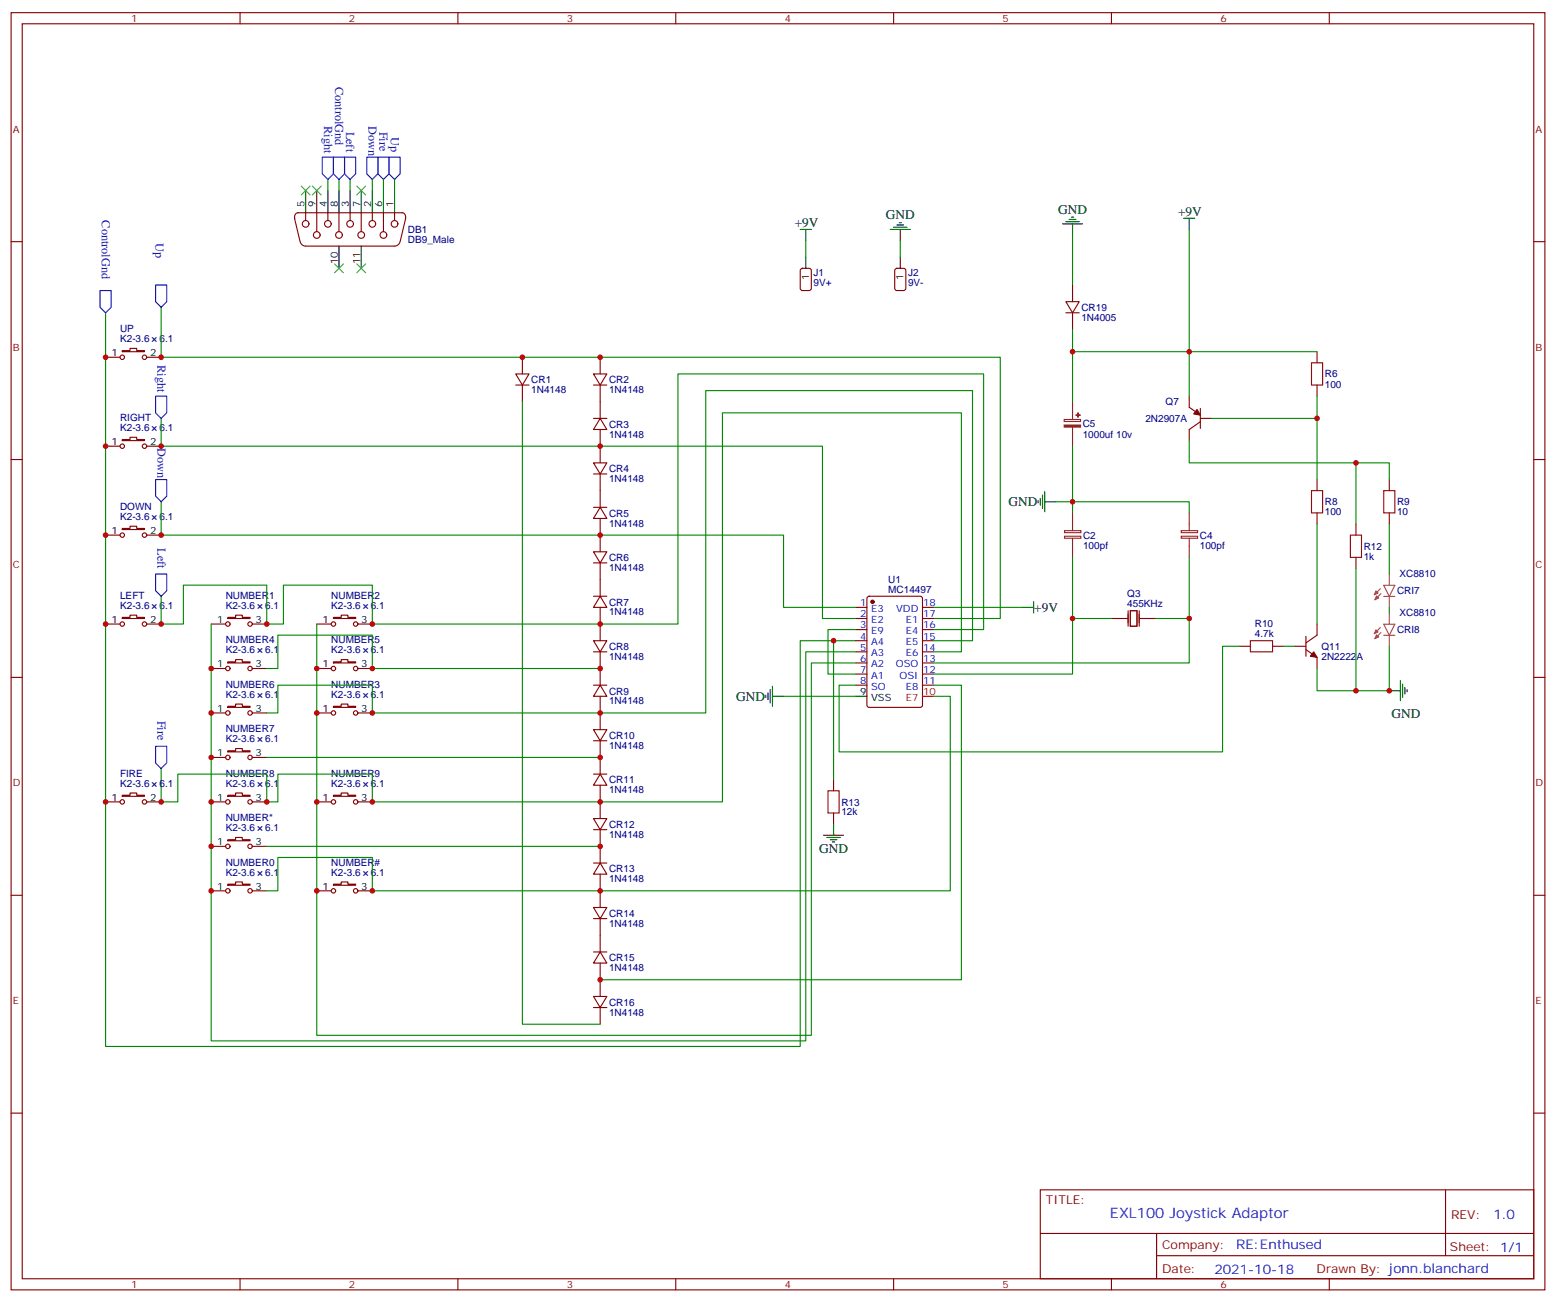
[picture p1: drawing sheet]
<svg xmlns="http://www.w3.org/2000/svg" width="494mm" height="413mm" viewBox="0 0 494 413" stroke-linecap="round" stroke-linejoin="round" font-family="sans-serif">
<g fill="none" stroke="#870000" stroke-width=".35">
<path d="M3.5 4h486.9v405.4h-486.9zM7.1 7.5h479.7v398.3h-479.7zM76.2 4v3.5M145.3 4v3.5M214.5 4v3.5M283.6 4v3.5M352.8 4v3.5M421.9 4v3.5M3.5 76.7h3.6M93.5 69.3l1.7 7.4M94.5 67.5h33.2M94.7 67.5a1.41 1.41 0 0 0-1.1 2"/>
<path d="M95.3 76.8l.8 1.1 .9 .2h28.2l.9-.2 .8-1.1M97 67.5v2.5M100.5 67.5v6M104.1 67.5v2.5M107.6 67.5v6M111.1 67.5v2.5M114.7 67.5v6M118.2 67.5v2.5M121.7 67.5v6M125.2 67.5v2.5M127.6 67.5a1.31 1.31 0 0 1 1.1 2M128.8 69.3l-1.8 7.4"/>
<path d="M486.8 76.7h3.6M254.2 85.4l.5-.2h2.1l.7 .4v5.9l-.4 .7h-2.4l-.6-.4-.1-5.9zM284.2 85.4l.5-.2h2.1l.7 .4v5.9l-.4 .7h-2.4l-.7-.4v-5.9zM338.3 95.7h4.2l-2.1 3.6zM338.3 99.3h4.2M340.4 90.5v5.2M340.4 99.3v5.3M33.5 113.4h4.6M38.8 111.3h2.5v-.7h2.1v.7h2.5v.3h-7.1zM46.6 113.4h4.6M163.7 118.7h4.2l-2.1 3.5zM165.8 113.4v5.3"/>
<path d="M188.4 118.7h4.2l-2.1 3.5zM190.5 113.4v5.3M418 111.6v3.5M38.8 139.5h2.5v-.7h2.1v.7h2.5v.3h-7.1zM163.7 122.2h4.2M165.8 122.2v5.3M188.4 122.2h4.2M188.4 132.8h4.2M190.5 132.8l2.1 3.5h-4.2zM190.5 122.2v10.6M190.5 136.3v10.6M377.5 125.7v3.6l3.5 2.4"/>
<path d="M381 132.8h3.5M381 133.8l-3.5 2.5v3.5M381 129.6v6.4M418 122.2v3.5M3.5 145.8h3.6M33.5 141.6h4.6M46.6 141.6h4.6M188.4 146.9h4.2l-2.1 3.5zM188.4 150.4h4.2M190.5 150.4v10.6M418 152.2v3.5M441 152.2v3.5"/>
<path d="M486.8 145.8h3.6M33.5 169.8h4.6M38.8 167.7h2.5v-.7h2.1v.7h2.5v.4h-7.1zM46.6 169.8h4.6M188.4 175.1h4.2l-2.1 3.5zM188.4 161h4.2M188.4 178.6h4.2M190.5 161l2.1 3.5h-4.2zM190.5 164.5v10.6M190.5 178.6v10.6M418 162.8v3.5M430.4 166.3v3.5"/>
<path d="M430.4 176.9v3.5M441 162.8v3.5M33.5 198h4.6M38.8 195.9h2.5v-.7h2.1v.7h2.5v.4h-7.1zM46.6 198h4.6M67 198h4.6M72.3 195.9h2.5v-.7h2.1v.7h2.5v.4h-7.1zM80.1 198h4.6M100.5 198h4.6M105.8 195.9h2.5v-.7h2.1v.7h2.5v.4h-7.1zM113.6 198h4.6M188.4 189.2h4.2"/>
<path d="M190.5 189.2l2.1 3.6h-4.2zM190.5 192.8v10.5M271.6 192.8h3.6M271.6 196.3h3.6M271.6 199.8h3.6M275.4 189.4l.5-.2h16.2l.7 .5v34.1l-.5 .7h-16.4l-.7-.5v-34.1zM292.8 192.8h3.5M292.8 196.3h3.5M292.8 199.8h3.5M352.8 196.3h3.5M363.4 196.3h3.5M418 198v3.6l-3.5 2.4"/>
<path d="M3.5 215h3.6M67 212.2h4.6M72.3 210h2.5v-.7h2.1v.7h2.5v.4h-7.1zM80.1 212.2h4.6M100.5 212.2h4.6M105.8 210h2.5v-.7h2.1v.7h2.5v.4h-7.1zM113.6 212.2h4.6M188.4 203.3h4.2l-2.1 3.6zM188.4 217.5h4.2M188.4 206.9h4.2M190.5 217.5l2.1 3.5h-4.2zM190.5 206.9v10.6"/>
<path d="M271.6 217.5h3.6M271.6 206.9h3.6M271.6 203.3h3.6M271.6 210.4h3.6M271.6 213.9h3.6M292.8 217.5h3.5M292.8 206.9h3.5M292.8 203.3h3.5M292.8 210.4h3.5M292.8 213.9h3.5M393.3 205.1h3.6M403.9 205.1h3.6"/>
<path d="M411 205.1h3.5M414.5 206.2l3.5 2.4v3.6M414.5 201.9v6.4M486.8 215h3.6M67 226.3h4.6M72.3 224.2h2.5v-.8h2.1v.8h2.5v.3h-7.1zM72.3 238.3h2.5v-.7h2.1v.7h2.5v.3h-7.1zM80.1 226.3h4.6M100.5 226.3h4.6M105.8 224.2h2.5v-.8h2.1v.8h2.5v.3h-7.1zM113.6 226.3h4.6M188.4 231.6h4.2l-2.1 3.5z"/>
<path d="M188.4 235.1h4.2M190.5 221v10.6M190.5 235.1v10.6M33.5 254.5h4.6M38.8 252.4h2.5v-.7h2.1v.7h2.5v.3h-7.1zM46.6 254.5h4.6M67 254.5h4.6M67 240.4h4.6M72.3 252.4h2.5v-.7h2.1v.7h2.5v.3h-7.1zM80.1 254.5h4.6M80.1 240.4h4.6M100.5 254.5h4.6"/>
<path d="M105.8 252.4h2.5v-.7h2.1v.7h2.5v.3h-7.1zM113.6 254.5h4.6M188.4 259.8h4.2l-2.1 3.5zM188.4 245.7h4.2M190.5 245.7l2.1 3.5h-4.2zM190.5 249.2v10.6M264.6 247.4v3.6M264.6 258v3.5M67 268.6h4.6M72.3 266.5h2.5v-.7h2.1v.7h2.5v.3h-7.1zM80.1 268.6h4.6M188.4 263.3h4.2"/>
<path d="M188.4 273.9h4.2M190.5 273.9l2.1 3.5h-4.2zM190.5 263.3v10.6M190.5 277.4v10.6M3.5 284.1h3.6M67 282.7h4.6M72.3 280.6h2.5v-.7h2.1v.7h2.5v.4h-7.1zM80.1 282.7h4.6M100.5 282.7h4.6M105.8 280.6h2.5v-.7h2.1v.7h2.5v.4h-7.1zM113.6 282.7h4.6M188.4 288h4.2l-2.1 3.5z"/>
<path d="M188.4 291.5h4.2M190.5 291.5v10.6M486.8 284.1h3.6M188.4 316.2h4.2l-2.1 3.6zM188.4 302.1h4.2M188.4 319.8h4.2M190.5 302.1l2.1 3.5h-4.2zM190.5 305.6v10.6M190.5 319.8v5.2M3.5 353.3h3.6M486.8 353.3h3.6M330.2 377.6h156.6v28.2h-156.6z"/>
<path d="M458.8 377.6v20.9M330.2 391.5h156.5M367.1 398.5h119.6M367.1 391.5v14.1M76.2 405.8v3.6M145.3 405.8v3.6M214.5 405.8v3.6M283.6 405.8v3.6M352.8 405.8v3.6M421.9 405.8v3.6"/>
<circle cx="97" cy="71" r="1.06"/>
<circle cx="100.5" cy="74.6" r="1.06"/>
<circle cx="104.1" cy="71" r="1.06"/>
<circle cx="107.6" cy="74.6" r="1.06"/>
<circle cx="111.1" cy="71" r="1.06"/>
<circle cx="114.7" cy="74.6" r="1.06"/>
<circle cx="118.2" cy="71" r="1.06"/>
<circle cx="121.7" cy="74.6" r="1.06"/>
<circle cx="125.2" cy="71" r="1.06"/>
<circle cx="38.8" cy="113.4" r=".71"/>
<circle cx="45.9" cy="113.4" r=".71"/>
<circle cx="38.8" cy="141.6" r=".71"/>
<circle cx="45.9" cy="141.6" r=".71"/>
<circle cx="38.8" cy="169.8" r=".71"/>
<circle cx="45.9" cy="169.8" r=".71"/>
<circle cx="38.8" cy="198" r=".71"/>
<circle cx="45.9" cy="198" r=".71"/>
<circle cx="72.3" cy="198" r=".71"/>
<circle cx="79.4" cy="198" r=".71"/>
<circle cx="105.8" cy="198" r=".71"/>
<circle cx="112.9" cy="198" r=".71"/>
<circle cx="72.3" cy="212.2" r=".71"/>
<circle cx="79.4" cy="212.2" r=".71"/>
<circle cx="105.8" cy="212.2" r=".71"/>
<circle cx="112.9" cy="212.2" r=".71"/>
<circle cx="72.3" cy="226.3" r=".71"/>
<circle cx="79.4" cy="226.3" r=".71"/>
<circle cx="105.8" cy="226.3" r=".71"/>
<circle cx="112.9" cy="226.3" r=".71"/>
<circle cx="38.8" cy="254.5" r=".71"/>
<circle cx="45.9" cy="254.5" r=".71"/>
<circle cx="72.3" cy="254.5" r=".71"/>
<circle cx="72.3" cy="240.4" r=".71"/>
<circle cx="79.4" cy="240.4" r=".71"/>
<circle cx="79.4" cy="254.5" r=".71"/>
<circle cx="105.8" cy="254.5" r=".71"/>
<circle cx="112.9" cy="254.5" r=".71"/>
<circle cx="72.3" cy="268.6" r=".71"/>
<circle cx="79.4" cy="268.6" r=".71"/>
<circle cx="72.3" cy="282.7" r=".71"/>
<circle cx="79.4" cy="282.7" r=".71"/>
<circle cx="105.8" cy="282.7" r=".71"/>
<circle cx="112.9" cy="282.7" r=".71"/>
</g>
<g fill="none" stroke="#008700" stroke-width=".35">
<path d="M104.1 56.9v3.6M107.6 56.9v3.6M111.1 56.9v3.6M118.2 56.9v3.6M121.7 56.9v3.6M125.2 56.9v3.6M255.8 76.3v5.3M285.8 76.3v5.3M340.4 74.6v15.9M377.5 72.8v38.8h-37.1M33.5 99.3v232.8h220.5v-128.8h17.6M51.2 97.5v15.9h266.3v82.9h-21.2"/>
<path d="M340.4 104.6v22.9M418 111.6h-40.5v14.1M51.2 132.8v8.8h209.9v54.7h10.5M165.8 127.5v197.5h24.7M377.5 139.8v7.1h52.9v19.4M418 125.7v7.1h-33.5M418 132.8v19.4M51.2 159.2v10.6h197.5v23h22.9M335.1 159.2h42.4v3.6M340.4 141.6v21.2M430.4 146.9h10.6v5.3M340.4 176.9v37h-44.1"/>
<path d="M377.5 176.9v33.5h-81.2M418 166.3v31.7M441 166.3v15.9M51.2 189.2v8.8h7v-12.3h26.5v12.3h5.3v-12.3h28.2v12.3h97v-79.3h97v81.1h-15.9M67 198v132.3h188.8v-123.4h15.8M100.5 198v130.6h157v-118.2h14.1M271.6 199.8h-8.8v14.1h8.8M296.3 192.8h28.3M340.4 196.3h12.4M366.9 196.3h10.6M430.4 180.4v38.8M441 192.8v1.7"/>
<path d="M84.7 212.2h3.5v-10.6h30v10.6h72.3M264.6 203.3v44.1M296.3 203.3h12.4v-79.3h-84.7v102.3h-105.8v-8.8h-30v8.8h-3.5M296.3 206.9h8.9v-75.9h-75.9v123.5h-111.1v-8.8h-30v8.8h-3.5v-8.8h-28.3v8.8h-5.2v-10.6M296.3 217.5h8.9v93.4h-114.7M393.3 205.1h-5.2v33.5h-121.8v-21.1h5.3M407.5 205.1h3.5M441 205.1v14.1h-23v-7M248.7 221h22.9M296.3 221h5.3v61.7h-183.4v-10.6h-30v10.6h-3.5M84.7 240.4h105.8M84.7 268.6h105.8"/>
</g>
<g fill="#870000" stroke="#870000" stroke-width=".35">
<path d="M379.9 130l1.1 1.7-2.1-.3z"/>
<path d="M417 206.9l1 1.7-2.1-.3z"/>
<circle cx="276.9" cy="191" r=".53"/>
</g>
<g fill="none" stroke="#000" stroke-width=".35">
<path d="M97 60.5v7M100.5 60.5v7M104.1 60.5v7M107.6 60.5v7M107.6 78.1v7.1M111.1 60.5v7M114.7 60.5v7M114.7 78.1v7.1M118.2 60.5v7M121.7 60.5v7M125.2 60.5v7M254 72.8h3.5"/>
<path d="M255.8 72.8v3.5M282.6 72.8h6.3M283.6 72.1h4.3M284.7 71.4h2.1M285.4 70.7h.7M285.8 72.8v3.5M337.3 71h6.3M338.3 70.3h4.2M339.4 69.6h2.1M340.1 68.9h.7M340.4 71v3.6M375.7 69.3h3.5"/>
<path d="M377.5 69.3v3.5M255.8 81.6v3.6M285.8 81.6v3.6M329.5 158.9v.7M330.2 158.2v2.1M330.9 157.1v4.3M331.6 159.2h3.5M331.6 156.1v6.3M324.6 192.8h3.5M328.1 191v3.5M243.8 219.9v2.1M244.5 218.9v4.2"/>
<path d="M245.2 217.8v6.4M441 219.2h3.5M444.5 216v6.4M445.2 217.1v4.2M445.9 218.2v2.1M446.6 218.9v.7M243.1 220.6v.7M245.2 221h3.5M271.6 221h3.6M261.4 265.1h6.4M262.5 265.8h4.2M263.5 266.5h2.1"/>
<path d="M264.2 267.2h.7M264.6 261.5v3.6"/>
</g>
<path d="M292.8 221h3.5" fill="none" stroke="#f00" stroke-width=".35"/>
<path d="M416.3 115.1h3.5v7.1h-3.5zM416.3 155.7h3.5v7.1h-3.5zM439.2 155.7h3.5v7.1h-3.5zM428.6 169.8h3.6v7.1h-3.6zM396.9 203.3h7v3.6h-7zM262.8 251h3.5v7h-3.5z" fill="none" stroke="#a10000" stroke-width=".35"/>
<path d="M356.3 196.3h1.8M358.1 193.8v5M358.8 193.8h2.1v5h-2.1zM361.6 193.8v5M361.6 196.3h1.8" fill="none" stroke="#870012" stroke-width=".35"/>
<path d="M337.8 133.1h5.2v.7h-5.2zM340.4 127.5v5.6M340.4 135.6v6M337.9 170.2h5.2v.6h-5.2zM337.9 168.4h5.2v.7h-5.2zM340.4 162.8v5.6M340.4 170.9v6M374.9 170.2h5.2v.6h-5.2zM374.9 168.4h5.2v.7h-5.2zM377.5 162.8v5.6M377.5 170.9v6" fill="none" stroke="#8c2424" stroke-width=".35"/>
<g fill="#8c2424" stroke="#8c2424" stroke-width=".35">
<path d="M337.8 134.9h5.2v.6h-5.2z"/>
<path d="M341.5 131.7l1.4 .1z"/>
<path d="M342.2 131v1.4z"/>
</g>
<path d="M438.1 186.8l-1.9 2M438.1 199.2l-1.9 1.9M438.3 188.4l-1.9 1.9M439.2 185.8h3.5l-1.7 3.5zM439.2 189.3h3.5M439.2 198.1h3.5l-1.7 3.5zM441 182.2v3.4M441 189.3v3.5M441 194.5v3.5M438.3 200.8l-1.9 1.9M439.2 201.6h3.5M441 201.6v3.5" fill="none" stroke="#a64a4a" stroke-width=".35"/>
<g fill="#a64a4a" stroke="#a64a4a" stroke-width=".32">
<path d="M436.7 187.5l.7 .7-1.2 .6z"/>
<path d="M436.9 189.1l.7 .7-1.2 .5z"/>
<path d="M436.7 199.9l.7 .7-1.2 .5z"/>
<path d="M436.9 201.5l.7 .7-1.2 .5z"/>
</g>
<path d="M102.3 49.9h3.5v5.3l-1.7 1.7-1.8-1.7zM105.8 49.9h3.6v5.3l-1.8 1.7-1.8-1.7zM109.4 49.9h3.5v5.3l-1.8 1.7-1.7-1.7zM116.4 49.9h3.5v5.3l-1.7 1.7-1.8-1.7zM119.9 49.9h3.6v5.3l-1.8 1.7-1.8-1.7zM123.5 49.9h3.5v5.3l-1.8 1.7-1.7-1.7zM31.7 92.2h3.6v5.3l-1.8 1.8-1.8-1.8zM49.4 90.5h3.5v5.2l-1.7 1.8-1.8-1.8zM49.4 125.7h3.5v5.3l-1.7 1.8-1.8-1.8zM49.4 152.2h3.5v5.3l-1.7 1.7-1.8-1.7zM49.4 182.2h3.5v5.3l-1.7 1.7-1.8-1.7zM49.4 236.9h3.5v5.2l-1.7 1.8-1.8-1.8z" fill="none" stroke="#00f" stroke-width=".35"/>
<path d="M95.6 59.1l2.8 2.8M98.4 59.1l-2.8 2.8M99.1 59.1l2.9 2.8M102 59.1l-2.9 2.8M113.2 59.1l2.9 2.8M116.1 59.1l-2.9 2.8M106.2 83.7l2.8 2.9M109 83.7l-2.8 2.9M113.2 83.7l2.9 2.9M116.1 83.7l-2.9 2.9" fill="none" stroke="#3c3" stroke-width=".35"/>
<g fill="#c00">
<circle cx="165.8" cy="113.4" r=".88"/>
<circle cx="190.5" cy="141.6" r=".88"/>
<circle cx="190.5" cy="169.8" r=".88"/>
<circle cx="84.7" cy="198" r=".88"/>
<circle cx="190.5" cy="198" r=".88"/>
<circle cx="118.2" cy="198" r=".88"/>
<circle cx="190.5" cy="212.2" r=".88"/>
<circle cx="118.2" cy="212.2" r=".88"/>
<circle cx="190.5" cy="226.3" r=".88"/>
<circle cx="118.2" cy="226.3" r=".88"/>
<circle cx="190.5" cy="240.4" r=".88"/>
<circle cx="190.5" cy="254.5" r=".88"/>
<circle cx="118.2" cy="254.5" r=".88"/>
<circle cx="190.5" cy="268.6" r=".88"/>
<circle cx="190.5" cy="282.7" r=".88"/>
<circle cx="118.2" cy="282.7" r=".88"/>
<circle cx="33.5" cy="141.6" r=".88"/>
<circle cx="33.5" cy="169.8" r=".88"/>
<circle cx="190.5" cy="113.4" r=".88"/>
<circle cx="190.5" cy="310.9" r=".88"/>
<circle cx="33.5" cy="198" r=".88"/>
<circle cx="67" cy="212.2" r=".88"/>
<circle cx="67" cy="226.3" r=".88"/>
<circle cx="67" cy="240.4" r=".88"/>
<circle cx="67" cy="254.5" r=".88"/>
<circle cx="67" cy="268.6" r=".88"/>
<circle cx="67" cy="282.7" r=".88"/>
<circle cx="100.5" cy="212.2" r=".88"/>
<circle cx="100.5" cy="226.3" r=".88"/>
<circle cx="100.5" cy="254.5" r=".88"/>
<circle cx="100.5" cy="282.7" r=".88"/>
<circle cx="264.6" cy="203.3" r=".88"/>
<circle cx="340.4" cy="196.3" r=".88"/>
<circle cx="377.5" cy="196.3" r=".88"/>
<circle cx="340.4" cy="159.2" r=".88"/>
<circle cx="340.4" cy="111.6" r=".88"/>
<circle cx="377.5" cy="111.6" r=".88"/>
<circle cx="418" cy="132.8" r=".88"/>
<circle cx="430.4" cy="146.9" r=".88"/>
<circle cx="430.4" cy="219.2" r=".88"/>
<circle cx="441" cy="219.2" r=".88"/>
<circle cx="33.5" cy="254.5" r=".88"/>
<circle cx="84.7" cy="254.5" r=".88"/>
<circle cx="51.2" cy="113.4" r=".88"/>
<circle cx="51.2" cy="141.6" r=".88"/>
<circle cx="51.2" cy="169.8" r=".88"/>
<circle cx="51.2" cy="198" r=".88"/>
<circle cx="51.2" cy="254.5" r=".88"/>
<circle cx="33.5" cy="113.4" r=".88"/>
</g>
<text font-size="4.6" fill="#00f" x="352.3" y="386.6">EXL100 Joystick Adaptor</text>
<g font-size="4.2">
<text x="281.2" y="69.6">GND</text>
<text x="335.8" y="67.9">GND</text>
<text x="373.9" y="68.6">+9V</text>
<text x="252.2" y="72.1">+9V</text>
<text x="320.1" y="160.7">GND</text>
<text x="328.3" y="194.2">+9V</text>
<text x="233.7" y="222.5">GND</text>
<text x="441.7" y="227.7">GND</text>
<text x="260" y="270.7">GND</text>
</g>
<g font-size="4.2" fill="#00f">
<text x="474" y="386.9">1.0</text>
<text x="392.4" y="396.4">RE:Enthused</text>
<text x="385.5" y="404.2">2021-10-18</text>
</g>
<g font-size="3.9" fill="#00f">
<text x="106.4" y="27.6" transform="rotate(90 106.4 27.6)">ControlGnd</text>
<text x="102.9" y="40" transform="rotate(90 102.9 40)">Right</text>
<text x="109.9" y="41.7" transform="rotate(90 109.9 41.7)">Left</text>
<text x="117" y="40" transform="rotate(90 117 40)">Down</text>
<text x="120.5" y="41.7" transform="rotate(90 120.5 41.7)">Fire</text>
<text x="124" y="43.5" transform="rotate(90 124 43.5)">Up</text>
<text x="32.3" y="70" transform="rotate(90 32.3 70)">ControlGnd</text>
<text x="49.4" y="77.2" transform="rotate(90 49.4 77.2)">Up</text>
<text x="49.9" y="115.8" transform="rotate(90 49.9 115.8)">Right</text>
<text x="49.9" y="142.3" transform="rotate(90 49.9 142.3)">Down</text>
<text x="49.9" y="174" transform="rotate(90 49.9 174)">Left</text>
<text x="49.9" y="228.7" transform="rotate(90 49.9 228.7)">Fire</text>
</g>
<g font-size="3.9" fill="#800">
<text x="332" y="382.2">TITLE:</text>
<text x="460.6" y="386.9">REV:</text>
<text x="368.9" y="396.4">Company:</text>
<text x="460.2" y="397">Sheet: 1/1</text>
<text x="368.9" y="404.1">Date:</text>
<text x="417.9" y="404.2">Drawn By: jonn.blanchard</text>
</g>
<g font-size="3.2" fill="#800">
<text x="41.6" y="7">1</text>
<text x="110.8" y="7">2</text>
<text x="179.9" y="7">3</text>
<text x="249.1" y="7">4</text>
<text x="318.2" y="7">5</text>
<text x="387.3" y="7">6</text>
<text x="4.1" y="42.1">A</text>
<text x="487.4" y="42.1">A</text>
<text x="4.1" y="111.3">B</text>
<text x="487.4" y="111.3">B</text>
<text x="4.1" y="180.4">C</text>
<text x="487.4" y="180.4">C</text>
<text x="4.1" y="249.6">D</text>
<text x="487.4" y="249.6">D</text>
<text x="4.1" y="318.7">E</text>
<text x="487.4" y="318.7">E</text>
<text x="41.6" y="408.8">1</text>
<text x="110.8" y="408.8">2</text>
<text x="179.9" y="408.8">3</text>
<text x="249.1" y="408.8">4</text>
<text x="318.2" y="408.8">5</text>
<text x="387.3" y="408.8">6</text>
</g>
<g font-size="3.2">
<text x="96.7" y="65.8" transform="rotate(-90 96.7 65.8)">5</text>
<text x="100.2" y="65.8" transform="rotate(-90 100.2 65.8)">9</text>
<text x="103.7" y="65.8" transform="rotate(-90 103.7 65.8)">4</text>
<text x="107.2" y="65.8" transform="rotate(-90 107.2 65.8)">8</text>
<text x="110.8" y="65.8" transform="rotate(-90 110.8 65.8)">3</text>
<text x="114.3" y="65.8" transform="rotate(-90 114.3 65.8)">7</text>
<text x="117.8" y="65.8" transform="rotate(-90 117.8 65.8)">2</text>
<text x="121.4" y="65.8" transform="rotate(-90 121.4 65.8)">6</text>
<text x="124.9" y="65.8" transform="rotate(-90 124.9 65.8)">1</text>
<text x="107.2" y="83.9" transform="rotate(-90 107.2 83.9)">10</text>
<text x="114.3" y="83.9" transform="rotate(-90 114.3 83.9)">11</text>
<text x="256.8" y="88.9" transform="rotate(-90 256.8 88.9)">1</text>
<text x="286.8" y="88.9" transform="rotate(-90 286.8 88.9)">1</text>
<text x="35.4" y="113">1</text>
<text x="47.6" y="113">2</text>
<text x="35.4" y="141.3">1</text>
<text x="47.6" y="141.3">2</text>
<text x="35.4" y="169.5">1</text>
<text x="47.6" y="169.5">2</text>
<text x="35.4" y="197.7">1</text>
<text x="47.6" y="197.7">2</text>
<text x="68.9" y="197.7">1</text>
<text x="81.1" y="197.7">3</text>
<text x="102.4" y="197.7">1</text>
<text x="114.7" y="197.7">3</text>
<text x="68.9" y="211.8">1</text>
<text x="81.1" y="211.8">3</text>
<text x="102.4" y="211.8">1</text>
<text x="114.7" y="211.8">3</text>
<text x="273" y="220.6">9</text>
<text x="68.9" y="225.9">1</text>
<text x="81.1" y="225.9">3</text>
<text x="102.4" y="225.9">1</text>
<text x="114.7" y="225.9">3</text>
<text x="276.5" y="222.4">VSS</text>
<text x="68.9" y="240">1</text>
<text x="81.1" y="240">3</text>
<text x="35.4" y="254.1">1</text>
<text x="47.6" y="254.1">2</text>
<text x="68.9" y="254.1">1</text>
<text x="81.1" y="254.1">3</text>
<text x="102.4" y="254.1">1</text>
<text x="114.7" y="254.1">3</text>
<text x="68.9" y="268.3">1</text>
<text x="81.1" y="268.3">3</text>
<text x="68.9" y="282.4">1</text>
<text x="81.1" y="282.4">3</text>
<text x="102.4" y="282.4">1</text>
<text x="114.7" y="282.4">3</text>
</g>
<g font-size="3.2" fill="#000080">
<text x="129.5" y="77.1">DB9_Male</text>
<text x="129.5" y="74">DB1</text>
<text x="258.2" y="87.7">J1</text>
<text x="288.2" y="87.7">J2</text>
<text x="258.2" y="90.9">9V+</text>
<text x="288.2" y="90.9">9V-</text>
<text x="343.3" y="101.8">1N4005</text>
<text x="343.3" y="98.6">CR19</text>
<text x="38.1" y="105.4">UP</text>
<text x="38.1" y="108.6">K2-3.6</text>
<text x="50.6" y="108.6">6.1</text>
<text x="420.5" y="119.8">R6</text>
<text x="168.6" y="124.8">1N4148</text>
<text x="168.6" y="121.7">CR1</text>
<text x="193.3" y="124.8">1N4148</text>
<text x="193.3" y="121.7">CR2</text>
<text x="420.5" y="123">100</text>
<text x="370" y="128.6">Q7</text>
<text x="38.1" y="136.8">K2-3.6</text>
<text x="38.1" y="133.6">RIGHT</text>
<text x="50.6" y="136.8">6.1</text>
<text x="193.3" y="135.8">CR3</text>
<text x="343.7" y="135.7">C5</text>
<text x="363.5" y="133.9">2N2907A</text>
<text x="193.3" y="138.9">1N4148</text>
<text x="343.7" y="138.9">1000uf 10v</text>
<text x="193.3" y="149.9">CR4</text>
<text x="193.3" y="153">1N4148</text>
<text x="38.1" y="161.8">DOWN</text>
<text x="420.5" y="160.3">R8</text>
<text x="443.4" y="160.3">R9</text>
<text x="38.1" y="165">K2-3.6</text>
<text x="50.6" y="165">6.1</text>
<text x="193.3" y="167.1">1N4148</text>
<text x="193.3" y="164">CR5</text>
<text x="420.5" y="163.6">100</text>
<text x="443.4" y="163.6">10</text>
<text x="343.8" y="170.9">C2</text>
<text x="380.8" y="170.9">C4</text>
<text x="193.3" y="178.1">CR6</text>
<text x="343.8" y="174.1">100pf</text>
<text x="380.8" y="174.1">100pf</text>
<text x="432.9" y="177.7">1k</text>
<text x="432.9" y="174.5">R12</text>
<text x="193.3" y="181.2">1N4148</text>
<text x="281.9" y="185.1">U1</text>
<text x="444.2" y="183">XC8810</text>
<text x="38.1" y="190">LEFT</text>
<text x="71.6" y="190">NUMBER1</text>
<text x="105.1" y="190">NUMBER2</text>
<text x="281.9" y="188.1">MC14497</text>
<text x="357.8" y="189.6">Q3</text>
<text x="443.4" y="188.6">CRI7</text>
<text x="38.1" y="193.3">K2-3.6</text>
<text x="50.6" y="193.3">6.1</text>
<text x="71.6" y="193.3">K2-3.6</text>
<text x="84.2" y="193.3">6.1</text>
<text x="105.1" y="193.3">K2-3.6</text>
<text x="117.7" y="193.3">6.1</text>
<text x="193.3" y="195.3">1N4148</text>
<text x="193.3" y="192.2">CR7</text>
<text x="357.8" y="192.8">455KHz</text>
<text x="444.2" y="195.4">XC8810</text>
<text x="398.3" y="202.3">4.7k</text>
<text x="398.3" y="199.1">R10</text>
<text x="443.4" y="200.9">CRI8</text>
<text x="71.6" y="207.4">K2-3.6</text>
<text x="71.6" y="204.2">NUMBER4</text>
<text x="84.2" y="207.4">6.1</text>
<text x="105.1" y="207.4">K2-3.6</text>
<text x="105.1" y="204.2">NUMBER5</text>
<text x="117.7" y="207.4">6.1</text>
<text x="193.3" y="209.4">1N4148</text>
<text x="193.3" y="206.3">CR8</text>
<text x="419.5" y="209.4">2N2222A</text>
<text x="419.5" y="206.2">Q11</text>
<text x="71.6" y="221.5">K2-3.6</text>
<text x="71.6" y="218.3">NUMBER6</text>
<text x="84.2" y="221.5">6.1</text>
<text x="105.1" y="221.5">K2-3.6</text>
<text x="105.1" y="218.3">NUMBER3</text>
<text x="117.7" y="221.5">6.1</text>
<text x="193.3" y="220.4">CR9</text>
<text x="193.3" y="223.6">1N4148</text>
<text x="71.6" y="232.4">NUMBER7</text>
<text x="71.6" y="235.6">K2-3.6</text>
<text x="84.2" y="235.6">6.1</text>
<text x="193.3" y="237.7">1N4148</text>
<text x="193.3" y="234.5">CR10</text>
<text x="38.1" y="249.7">K2-3.6</text>
<text x="38.1" y="246.5">FIRE</text>
<text x="50.6" y="249.7">6.1</text>
<text x="71.6" y="249.7">K2-3.6</text>
<text x="71.6" y="246.5">NUMBER8</text>
<text x="84.2" y="249.7">6.1</text>
<text x="105.1" y="249.7">K2-3.6</text>
<text x="105.1" y="246.5">NUMBER9</text>
<text x="117.7" y="249.7">6.1</text>
<text x="193.3" y="251.8">1N4148</text>
<text x="193.3" y="248.7">CR11</text>
<text x="267.1" y="255.7">R13</text>
<text x="71.6" y="263.8">K2-3.6</text>
<text x="71.6" y="260.6">NUMBER*</text>
<text x="84.2" y="263.8">6.1</text>
<text x="193.3" y="262.8">CR12</text>
<text x="267.1" y="258.7">12k</text>
<text x="193.3" y="265.9">1N4148</text>
<text x="71.6" y="274.7">NUMBER0</text>
<text x="105.1" y="274.7">NUMBER#</text>
<text x="71.6" y="277.9">K2-3.6</text>
<text x="84.2" y="277.9">6.1</text>
<text x="105.1" y="277.9">K2-3.6</text>
<text x="117.7" y="277.9">6.1</text>
<text x="193.3" y="280">1N4148</text>
<text x="193.3" y="276.9">CR13</text>
<text x="193.3" y="291">CR14</text>
<text x="193.3" y="294.1">1N4148</text>
<text x="193.3" y="305.1">CR15</text>
<text x="193.3" y="308.2">1N4148</text>
<text x="193.3" y="322.3">1N4148</text>
<text x="193.3" y="319.2">CR16</text>
</g>
<g font-size="3.2" fill="#00f">
<text x="273" y="192.4">1</text>
<text x="273" y="195.9">2</text>
<text x="276.5" y="194.2">E3</text>
<text x="276.5" y="197.7">E2</text>
<text x="284.4" y="194.2">VDD</text>
<text x="287.5" y="197.7">E1</text>
<text x="293" y="195.9">17</text>
<text x="293" y="192.4">18</text>
<text x="273" y="199.5">3</text>
<text x="273" y="203">4</text>
<text x="276.5" y="201.2">E9</text>
<text x="287.5" y="201.2">E4</text>
<text x="293" y="203">15</text>
<text x="293" y="199.5">16</text>
<text x="273" y="206.5">5</text>
<text x="276.5" y="204.8">A4</text>
<text x="276.5" y="208.3">A3</text>
<text x="287.5" y="208.3">E6</text>
<text x="287.5" y="204.8">E5</text>
<text x="293" y="206.5">14</text>
<text x="273" y="210">6</text>
<text x="273" y="213.6">7</text>
<text x="276.5" y="211.8">A2</text>
<text x="276.5" y="215.3">A1</text>
<text x="284.3" y="211.8">OSO</text>
<text x="285.5" y="215.3">OSI</text>
<text x="293" y="213.6">12</text>
<text x="293" y="210">13</text>
<text x="273" y="217.1">8</text>
<text x="276.5" y="218.9">SO</text>
<text x="287.5" y="218.9">E8</text>
<text x="293" y="217.1">11</text>
</g>
<g font-size="3.2" fill="#f00">
<text x="293" y="220.6">10</text>
<text x="287.5" y="222.4">E7</text>
</g>
</svg>
